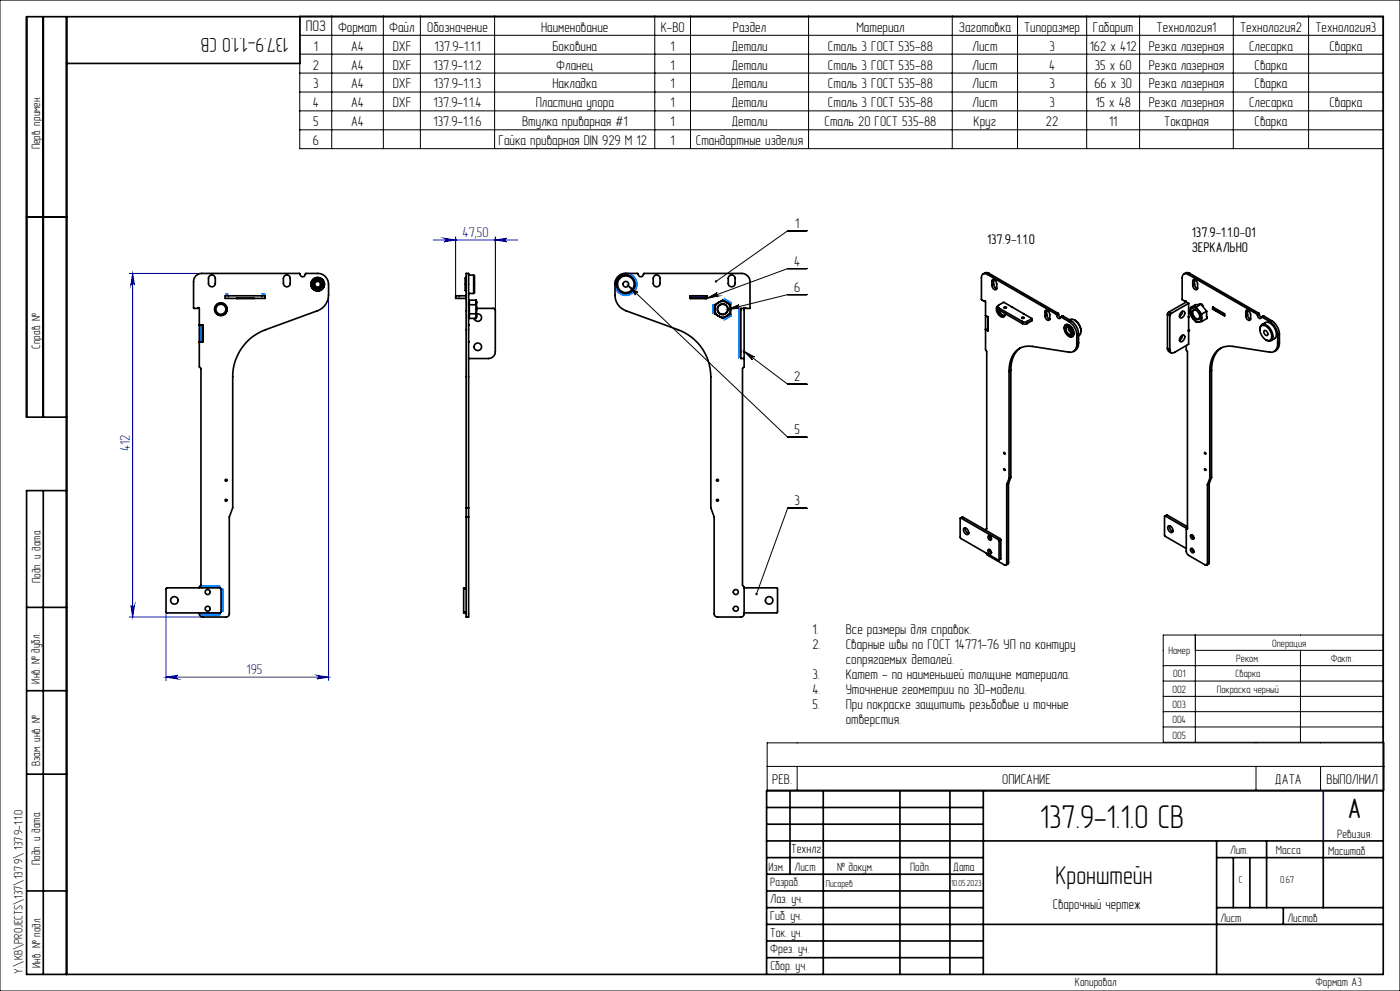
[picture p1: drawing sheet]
<svg xmlns="http://www.w3.org/2000/svg" width="420mm" height="297mm" viewBox="0 0 420 297" stroke-linecap="round" stroke-linejoin="round" font-family="sans-serif">
<g fill="none" stroke="#000" stroke-width=".3">
<path d="M0 0h420v297h-420zM89.9 4.8h325v39.8h-325zM89.9 10.6h325M89.9 16.2h325M99.5 4.8v39.8M115 4.8v39.8M126.1 4.8v39.8M148.4 4.8v39.8M196.4 4.8v39.8M207.2 4.8v39.8M242.6 4.8v39.8M285.7 4.8v39.8"/>
<path d="M305.3 4.8v39.8M326 4.8v39.8M341.9 4.8v39.8M370 4.8v39.8M392.6 4.8v39.8M89.9 21.9h325M89.9 27.6h325M89.9 33.2h325M89.9 38.9h325M242.1 69.2h-5.8l-21.5 15.1M188.5 85.6l47.8 45.4h5.8M188.5 85.6l2.9 2a.54 .54 0 0 0-.7 .1 .54 .54 0 0 0-.1 .7z"/>
<path d="M212.1 89.4l3.1-1.7a.54 .54 0 0 0-.3 .7 .54 .54 0 0 0 .6 .3zM218.4 92.7l3.3-1.4a.54 .54 0 0 0-.4 .7 .54 .54 0 0 0 .6 .4zM242.1 80.5h-5.8l-24.2 8.9M242.1 88.3h-5.8l-17.9 4.4M223.2 105.3l13.1 9.8h5.8M223.2 105.3l3.2 1.7a.54 .54 0 0 0-.8 .1 .54 .54 0 0 0 .1 .7zM242.1 152.3h-5.8l-9.4 25.7M349 190.3h65.9v32.2h-65.9zM349 199.5h65.9M358.6 190.3v32.2M358.6 194.9h56.3M390.1 194.9v27.6"/>
<path d="M349 204.1h65.9M349 208.7h65.9M349 213.3h65.9M349 217.9h65.9M230.2 222.6h185v14.2h-185zM230.2 229.7h185M239.1 229.7v7.1M376.8 229.7v7.1M396.2 229.7v7.1"/>
</g>
<g fill="none" stroke="#0080ff" stroke-width=".3">
<path d="M60 99.8l.4-.3 .4 .3M60 99.5l.3-.3 .5 .3M60 99.2l.4-.3 .4 .3M60 98.9l.3-.3 .5 .3M60 98.6l.4-.3 .4 .3M60 98.3l.3-.3 .5 .3M60 98l.4-.3 .4 .3M60 97.8l.4-.4 .4 .4M67.6 87.9l.2 .3-.2 .4M67.9 87.9l.3 .3-.3 .4M68.2 87.9l.2 .3-.2 .4M78.4 87.9l.3 .3-.3 .4"/>
<path d="M78.7 87.9l.3 .3-.3 .4M79 87.9l.3 .3-.3 .4M79.3 87.9l.3 .3-.3 .4M184.3 84.6l.3 .3 .4-.2M184.4 84.2l.3 .4 .4-.3M184.5 83.9l.3 .4 .4-.2M184.7 83.5l.2 .5 .4-.2M184.9 83.2l.1 .4h.5M185 84.9l-.3 .4-.4-.3M185 85.3l-.4 .3-.3-.2M185 85.5l-.3 .4-.4-.2M185.1 85.9l-.3 .4-.4-.2"/>
<path d="M185.1 82.9l.1 .4h.5M185.1 86.1l-.2 .5-.4-.1M185.3 86.4l-.2 .5-.5-.1M185.3 82.6l.2 .5h.4M185.4 86.7l-.1 .5-.5-.1M185.6 86.9v.5l-.5 .1M185.7 82.4v.5h.5M185.8 87.1v.6h-.5M186 82.2l-.1 .4 .5 .2M186 87.3l.1 .6-.5 .1M186.3 87.5l.1 .4-.5 .3M186.3 82v.5l.4 .1"/>
<path d="M186.5 87.7l.1 .6-.3 .1M186.7 81.8l-.2 .5 .5 .2M186.8 87.8l.2 .5-.4 .2M187 81.7l-.1 .4 .4 .4M187.1 87.9l.3 .3-.4 .4M187.4 87.9l.3 .3-.3 .5M187.4 81.7l-.2 .4 .4 .3M187.7 87.9l.3 .4-.3 .4M187.8 81.7l-.3 .4 .4 .3M188 87.9l.4 .4-.3 .4M188.2 81.7l-.3 .3 .3 .4M188.3 87.9l.4 .3-.2 .4"/>
<path d="M188.6 81.8l-.4 .4 .3 .3M188.6 87.8l.3 .1v.6M188.9 87.7l.4 .1v.6M188.9 81.9l-.3 .2 .1 .5M189.1 87.6l.5 .1v.5M189.3 82l-.4 .3 .1 .4M189.4 87.4l.5 .1v.5M189.6 82.2l-.4 .2 .1 .5M189.6 87.2h.5l.1 .5M189.8 87h.6l.1 .4M189.9 82.4l-.5 .2 .1 .5M190 86.8l.5-.1 .2 .4"/>
<path d="M190.2 86.5l.4-.1 .3 .4M190.2 82.7l-.5 .1 .1 .5M190.3 86.3l.4-.3 .3 .4M190.4 85.9l.5-.2 .2 .4M190.5 85.7l.4-.3 .3 .3M190.5 85.5l.3-.3 .4 .3M190.5 83h-.5l-.1 .5M190.7 83.3h-.4l-.2 .4M190.9 83.6l-.4-.1-.2 .5M191 84l-.5-.1-.1 .4M191.2 84.3l-.5-.1-.2 .4M191.2 84.7l-.3-.2-.4 .4"/>
<path d="M191.3 85.1l-.5-.3-.3 .4M207 88.6l.3 .4-.3 .4M207.3 88.6l.3 .4-.3 .4M207.6 88.6l.3 .4-.3 .4M207.9 88.6l.3 .4-.3 .4M208.2 88.6l.3 .4-.3 .4M208.5 88.6l.3 .4-.3 .4M208.8 88.6l.3 .4-.3 .4M209.1 88.6l.3 .4-.3 .4M209.4 88.6l.3 .4-.3 .4M209.7 88.6l.3 .4-.3 .4M210 88.6l.3 .4-.3 .4"/>
<path d="M210.3 88.6l.3 .4-.3 .4M210.6 88.6l.3 .4-.3 .4M210.9 88.6l.3 .4-.3 .4M211.2 88.6l.3 .4-.3 .4M211.5 88.6l.3 .4-.3 .4M211.7 88.6l.4 .4-.4 .4M213.7 94l.2-.2 .5 .2M213.7 93.8l.3-.4 .4 .4M213.7 93.4l.2-.2 .5 .2M213.7 93.2l.3-.4 .4 .4M213.7 92.8l.2-.2 .5 .2M213.7 92.6l.3-.4 .4 .4"/>
<path d="M213.7 92.2l.2-.2 .5 .2M213.7 92l.3-.4 .4 .4M213.7 91.6l.2-.2 .5 .2M216.8 95.4l.5 .2-.1 .5M217.1 95.3l.4 .1-.1 .5M217.2 89.3l.1 .4-.5 .3M217.3 95.1l.4 .1v.6M217.4 89.4l.1 .6-.4 .1M217.6 95l.5 .2-.2 .4M217.7 89.6v.5l-.4 .1M217.8 94.8l.5 .2-.1 .5M217.9 89.7l.2 .5-.5 .2"/>
<path d="M218.1 94.7l.4 .1v.5M218.2 89.9l.1 .5-.5 .2M218.4 94.5l.4 .1-.1 .6M218.5 90.1v.5l-.4 .1M218.6 94.4l.4 .1v.5M218.7 90.2l.1 .5-.4 .1M218.9 94.2l.5 .2-.1 .5M219 90.3v.6l-.4 .1M219.3 90.5l.1 .4-.5 .3M221.5 99.9l.3-.3 .4 .3M221.5 99.6l.3-.3 .4 .3M221.5 99.3l.3-.3 .4 .3"/>
<path d="M221.5 99l.3-.3 .4 .3M221.5 98.7l.3-.3 .4 .3M221.5 98.4l.3-.3 .4 .3M221.5 98.1l.3-.3 .4 .3M221.5 97.8l.3-.3 .4 .3M221.5 97.5l.3-.3 .4 .3M221.5 97.2l.3-.3 .4 .3M221.5 96.9l.3-.3 .4 .3M221.5 96.6l.3-.3 .4 .3M221.5 96.3l.3-.3 .4 .3M221.5 96l.3-.3 .4 .3M221.5 95.7l.3-.3 .4 .3"/>
<path d="M221.5 95.4l.3-.3 .4 .3M221.5 95.1l.3-.3 .4 .3M221.5 94.8l.3-.3 .4 .3M221.5 94.5l.3-.3 .4 .3M221.5 94.2l.3-.3 .4 .3M221.5 93.9l.3-.3 .4 .3M221.5 93.6l.3-.3 .4 .3M221.5 93.3l.3-.3 .4 .3M221.5 93l.3-.3 .4 .3M221.5 92.7l.3-.3 .4 .3M60 102.5l.3-.3 .5 .3M60 102.2l.4-.3 .4 .3"/>
<path d="M60 101.9l.3-.3 .5 .3M60 101.6l.4-.3 .4 .3M60 101.3l.3-.3 .5 .3M60 101l.4-.3 .4 .3M60 100.7l.3-.3 .5 .3M60 100.4l.4-.3 .4 .3M60 100.1l.3-.3 .5 .3M221.5 107.5l.3-.4 .4 .4M221.5 107.1l.2-.2h.4l.1 .2M221.5 106.8l.3-.3 .4 .3M221.5 106.5l.2-.2h.4l.1 .2M221.5 106.2l.3-.3 .4 .3"/>
<path d="M221.5 105.9l.2-.2h.4l.1 .2M221.5 105.6l.3-.3 .4 .3M221.5 105.3l.2-.2h.4l.1 .2M221.5 105l.3-.3 .4 .3M221.5 104.7l.2-.2h.4l.1 .2M221.5 104.4l.3-.3 .4 .3M221.5 104.1l.2-.2h.4l.1 .2M221.5 103.8l.3-.3 .4 .3M221.5 103.5l.2-.2h.4l.1 .2M221.5 103.2l.3-.3 .4 .3M221.5 102.9l.2-.2h.4l.1 .2M221.5 102.6l.3-.3 .4 .3"/>
<path d="M221.5 102.3l.2-.2h.4l.1 .2M221.5 102l.3-.3 .4 .3M221.5 101.7l.2-.2h.4l.1 .2M221.5 101.4l.3-.3 .4 .3M221.5 101.1l.2-.2h.4l.1 .2M221.5 100.8l.3-.3 .4 .3M221.5 100.5l.3-.3 .4 .3M221.5 100.2l.3-.3 .4 .3M59.8 175.4l.3 .3-.3 .5M60.1 175.4l.3 .4-.3 .4M60.4 175.4l.3 .3-.3 .5M60.7 175.4l.3 .4-.3 .4"/>
<path d="M61 175.4l.3 .3-.3 .5M61.3 175.4l.3 .4-.3 .4M61.6 175.4l.3 .3-.3 .5M61.9 175.4l.3 .4-.3 .4M62.2 175.4l.3 .3-.3 .5M62.5 175.4l.3 .4-.3 .4M62.8 175.4l.3 .3-.3 .5M63.1 175.4l.3 .4-.3 .4M63.4 175.4l.3 .3-.3 .5M63.7 175.4l.3 .4-.3 .4M64 175.4l.3 .4-.3 .4M64.3 175.4l.3 .4-.3 .4"/>
<path d="M64.6 175.4l.3 .4-.3 .4M64.9 175.4l.3 .4-.3 .4M65.2 175.4l.3 .4-.3 .4M65.5 175.4l.3 .4-.3 .4M65.8 175.4l.2 .3-.2 .5M66.3 179.8l.3-.3 .5 .3M66.3 179.5l.3-.3 .5 .3M66.3 179.2l.3-.3 .5 .3M66.3 178.9l.3-.3 .5 .3M66.3 178.6l.3-.3 .5 .3M66.3 178.3l.2-.3 .6 .3M66.3 178l.3-.3 .5 .3"/>
<path d="M66.3 177.7l.2-.3 .6 .3M66.3 177.4l.3-.3 .5 .3M66.3 177.1l.2-.3 .6 .3M66.3 176.8l.3-.3 .5 .3M66.3 176.7l.3-.3 .5 .3M59.9 183.7l.4 .3-.4 .4M60.3 183.7l.2 .2-.2 .5M60.5 183.7l.4 .3-.4 .4M60.9 183.7l.2 .2-.2 .5M61.1 183.7l.4 .3-.4 .4M61.5 183.7l.2 .2-.2 .5M61.7 183.7l.4 .3-.4 .4"/>
<path d="M62.1 183.7l.2 .2-.2 .5M62.3 183.7l.4 .3-.4 .4M62.7 183.7l.2 .2-.2 .5M62.9 183.7l.4 .3-.4 .4M63.3 183.7l.2 .2-.2 .5M63.5 183.7l.4 .3-.4 .4M63.9 183.7l.2 .2-.2 .5M64.1 183.7l.4 .3-.4 .4M64.5 183.7l.2 .2-.2 .5M64.7 183.7l.4 .3-.4 .4M65.1 183.7l.2 .2-.2 .5M65.3 183.7l.4 .3-.4 .4"/>
<path d="M65.7 183.7l.2 .2-.2 .5M65.8 183.7l.2 .2-.2 .5M66.3 183.4l.3-.3 .5 .3M66.3 183.1l.3-.3 .5 .3M66.3 182.8l.3-.3 .5 .3M66.3 182.5l.3-.3 .5 .3M66.3 182.2l.3-.3 .5 .3M66.3 181.9l.3-.3 .5 .3M66.3 181.6l.3-.3 .5 .3M66.3 181.3l.3-.3 .5 .3M66.3 181l.3-.3 .5 .3M66.3 180.7l.3-.3 .5 .3"/>
<path d="M66.3 180.4l.3-.3 .5 .3M66.3 180.1l.3-.3 .5 .3"/>
</g>
<g fill="none" stroke="#0000a0" stroke-width=".3">
<path d="M130 71.9h25.3M133.2 71.4l3.5 .5-3.5 .6a.53 .53 0 0 0 .5-.6 .53 .53 0 0 0-.5-.5zM136.7 70.9v18.5M148.6 70.9v22M148.6 71.9l3.5-.5a.53 .53 0 0 0-.5 .5 .53 .53 0 0 0 .5 .6zM38.8 81.9h21.7M39.8 81.9l.6 3.5a.55 .55 0 0 0-.6-.5 .55 .55 0 0 0-.5 .5zM39.8 81.9v103M98.6 88.4v115.5M38.8 184.9h22M39.3 181.4a.55 .55 0 0 0 .5 .5 .55 .55 0 0 0 .6-.5l-.6 3.5zM49.8 183.4v20.5"/>
<path d="M49.8 202.9h48.8M49.8 202.9l3.5-.5a.55 .55 0 0 0-.5 .5 .55 .55 0 0 0 .5 .6zM95.1 202.4l3.5 .5-3.5 .6a.55 .55 0 0 0 .5-.6 .55 .55 0 0 0-.5-.5z"/>
</g>
<g fill="none" stroke="#000" stroke-width=".5">
<path d="M13 5v120M20 5v287M90 5v14h-70M8 65h12M20 125h-12v-120h407v287h-407v-145h12M13 147v145M8 182h12M8 207h12M8 232h12M237 237v25M247 237v55M270 237v55"/>
<path d="M285 237v55M295 237v55M415 237h-185v55M230 252h185M230 257h65M230 242h65M230 247h65M365 252v40M365 257h50M370 257v15M375 257v15M380 252v20"/>
<path d="M397 252v20M8 267h12M230 277h185M230 272h65M230 262h65M230 267h65M365 272h50M385 272v5M230 282h65M230 287h65"/>
</g>
<path d="M397 237v15" fill="none" stroke="#0000a0" stroke-width=".5"/>
<path d="M212.1 89.4l3.1-1.7a.54 .54 0 0 0-.3 .7 .54 .54 0 0 0 .6 .3zM214.6 84.1l-.1 .5 .3-.3-.3 .3a.36 .36 0 0 0 .5 0 .36 .36 0 0 0 .1-.5 .36 .36 0 0 0-.5 0zM218.4 92.7l3.3-1.4a.54 .54 0 0 0-.4 .7 .54 .54 0 0 0 .6 .4zM223.2 105.3l3.2 1.7a.54 .54 0 0 0-.8 .1 .54 .54 0 0 0 .1 .7zM188.5 85.6l2.9 2a.54 .54 0 0 0-.7 .1 .54 .54 0 0 0-.1 .7zM226.7 177.8l-.1 .3 .2 .3 .1-.4-.1 .4a.36 .36 0 0 0 .5-.4 .36 .36 0 0 0-.6-.2z" fill="#000"/>
<g fill="#0000a0">
<path d="M133.2 71.4l3.5 .5-3.5 .6a.53 .53 0 0 0 .5-.6 .53 .53 0 0 0-.5-.5zM148.6 71.9l3.5-.5a.53 .53 0 0 0-.5 .5 .53 .53 0 0 0 .5 .6z"/>
<path d="M49.8 202.9l3.5-.5a.55 .55 0 0 0-.5 .5 .55 .55 0 0 0 .5 .6zM95.1 202.4l3.5 .5-3.5 .6a.55 .55 0 0 0 .5-.6 .55 .55 0 0 0-.5-.5z"/>
<path d="M39.3 181.4a.55 .55 0 0 0 .5 .5 .55 .55 0 0 0 .6-.5l-.6 3.5zM39.8 81.9l.6 3.5a.55 .55 0 0 0-.6-.5 .55 .55 0 0 0-.5 .5z"/>
</g>
<g fill="none" stroke="#000" stroke-width=".5">
<path d="M59.8 97.4h1v5h-1M62.7 82.8a1.04 1.04 0 0 1 1.2-.3 1.04 1.04 0 0 1 .7 .9v1.5a1.02 1.02 0 0 1-1 1.1 1.02 1.02 0 0 1-1.1-1.1zM67.6 88.6h12v.8h-12zM71 89.4h.1M76.1 89.4h.1M85.2 82.8a1.02 1.02 0 0 1 1.2-.3 1.02 1.02 0 0 1 .7 .9v1.5a1.02 1.02 0 0 1-1.1 1.1 1.02 1.02 0 0 1-1-1.1v-1.5zM139.7 83.2v4M139.7 87.2h.1M139.7 83.2h.1M139.8 88.6h-3.1v.8h3.1M139.8 81.9h.8v103h-.8zM140.6 97.3v.3"/>
<path d="M140.6 94.5h.2M140.6 90.8h.2M140.6 87.9h1.5M140.6 82.4h1.5M140.6 91.9h.2v3.2h-.2M140.6 95.4h2.2M140.6 91.3h2.2M140.8 94h2M142.1 82.4l.2 .3v5l-.2 .2M142.1 82.4v5.5M142.8 91.3l.1 1.4M142.8 90l.1 .6"/>
<path d="M142.8 94l.1 .8M142.8 90h-2v1h-.2M142.9 92.7v2.1M142.9 90.6v2.1M142.9 94.8l-.1 .6M142.9 94.1a1.13 1.13 0 0 1 1.5 .7 1.13 1.13 0 0 1-.8 1.5 1.13 1.13 0 0 1-1.4-.9M142.9 92.4h5.2l.5 .3v12.7a2.05 2.05 0 0 1-2 2.1h-6M142.9 92.7l-.1 1.3M142.9 90.6l-.1 .7M196.2 82.8a1.02 1.02 0 0 1 1.1-.3 1.02 1.02 0 0 1 .7 .9v1.5a1.02 1.02 0 0 1-1 1.1 1.02 1.02 0 0 1-1-1.1v-1.5zM207 88.6h5.1v.8h-5.1zM207.1 88.6v.8"/>
<path d="M211.9 88.6v.8M212 88.6v.8M214.4 92.7a2.39 2.39 0 0 0 1.2 2.1M214.4 92.7v1.3l1.2 .8M215.6 94.8a2.36 2.36 0 0 0 2.4 0M215.6 90.6a2.39 2.39 0 0 0-1.2 2.1M215.6 90.6a2.36 2.36 0 0 1 2.4 0M215.6 90.6l-1.2 .7v1.4M215.6 90.6l1.2-.6 1.2 .6M215.6 94.8l1.2 .6 1.2-.6M218 90.6a2.39 2.39 0 0 1 1.2 2.1M218 90.6l1.2 .7v1.4"/>
<path d="M218.7 82.8a1.04 1.04 0 0 1 1.1-.3 1.04 1.04 0 0 1 .7 .9v1.5a1.02 1.02 0 0 1-1 1.1 1.02 1.02 0 0 1-1-1.1zM219.2 92.7a2.39 2.39 0 0 1-1.2 2.1M219.2 92.7v1.3l-1.2 .8M223.2 92.4h-1v15.1h1M223.2 92.4v15.1M223.2 92.4a.25 .25 0 0 1 .3-.2 .25 .25 0 0 1 .2 .2h1.3v-7.9a2.47 2.47 0 0 0-2.5-2.6h-29.3a.92 .92 0 0 1-.9 1 .92 .92 0 0 1-1-.9l-3.6-.1a3.2 3.2 0 0 0-3.2 3.3 10.4 10.4 0 0 0 .4 5.2l1.2 1.7 1.7 1 15.6 5.7a15 15 0 0 1 9.9 14.1v39.3l.9 2.7v29a.97 .97 0 0 0 1.1 1h6.9a.96 .96 0 0 0 1-1v-8l-.5-.5v-64.9l.5-.6v-2.4M295.3 90.3l.3-.1 .1 .3v14.3l.3 .6v53.1l-.3 .4M295.5 90.2l-.2 .1M295.7 94.6l.7 .4v4.1l-.7-.4M296.2 82.2a1.08 1.08 0 0 0-1.3-.1 1.08 1.08 0 0 0-.5 1.2v6.5l.9 .5M296.2 82.2l20.6 12M296.7 81.9l-.3-.1a1.33 1.33 0 0 0-1.5 .3"/>
<path d="M296.7 81.9l-.5 .3M296.7 81.9l20.7 12M297.6 84.3v-.3a.85 .85 0 0 1 1 0 .85 .85 0 0 1 .4 .8v1.8a.85 .85 0 0 1-1 0 .85 .85 0 0 1-.4-.8v-.3M297.6 84.3v1.2M298.1 85.2l.3 .8 .6 .5M298.1 84l-.5 .3M298.1 85.2l-.5 .3M298.1 84v1.2M298.1 83.8v.2M299.3 91.9l.1 .7 .2 .3M299.3 92.2a2.56 2.56 0 0 0 2 2.6M299.4 91.7a1.91 1.91 0 0 0 .6 3 .86 .86 0 0 0 1.1 .3 .86 .86 0 0 0 .4-1"/>
<path d="M299.6 92.3a.46 .46 0 0 1-.3-.4 .46 .46 0 0 1 .3-.5l1.5-.8 6 3.5M299.6 92.9a1.44 1.44 0 0 0 1.9 1.4M299.6 92.3l7.1 4M299.6 92.3v.6M299.6 92.9l7.1 4.1M301.2 92.1a.42 .42 0 0 1 .4-.2 .42 .42 0 0 1 .3 .3 .4 .4 0 0 1-.4 .2 .4 .4 0 0 1-.3-.3zM303.5 92.1h.2M303.6 92v.1M306.5 95.1a.35 .35 0 0 1 .5-.1 .35 .35 0 0 1 .2 .4h-.6zM306.7 96.3l.5 .2 .9-.2M306.7 97l.7 .2 .7-.2M306.7 96.3v.7"/>
<path d="M307.1 94l2.5 1.5M308.1 96.3v.7M309.6 95.5l-1.5 .8M309.6 95.5v.6l-1.5 .9M313.5 93.4v-.2a.85 .85 0 0 1 1-.1 .85 .85 0 0 1 .4 .9v1.7a.85 .85 0 0 1-1 .1 .85 .85 0 0 1-.4-.8v-.3M313.5 93.4v1.3M314 94.4l.3 .8 .6 .5M314 93.1l-.5 .3M314 94.4l-.5 .3M314 93.1v1.3M314 93v.1M316.8 94.2l.2 .3"/>
<path d="M317 94.5a.76 .76 0 0 0 .3 .7 .76 .76 0 0 0 .8 .1l.2-.3M317.4 93.9l.2 .3M317.4 93.9l-.6 .3M317.6 94.2l.1 .4 .4 .5M317.6 94.2l-.6 .3M318.3 95l2.4 1.4M318.8 94.7l-.6 .3M318.8 94.7l-.5 .3M318.8 94.7l2.5 1.4M319.3 98.4a.94 .94 0 0 1 .6-1.1 .94 .94 0 0 1 1.1 .5 2.09 2.09 0 0 1 .6 3.1l-1-.2M319.4 97.8a1.32 1.32 0 0 1 2.1 .7 1.49 1.49 0 0 1-.3 2.4 2.43 2.43 0 0 1-1.8-3.1zM319.6 97.5a1.4 1.4 0 0 1 2.1 .9 1.62 1.62 0 0 1-.1 2.5"/>
<path d="M319.7 98.1a1.28 1.28 0 0 1 1.8 1.3 .69 .69 0 0 1-.2 1 .69 .69 0 0 1-1-.3l-.6-.8zM319.9 97.3l-.2 .1M320.5 98a1.96 1.96 0 0 0 1 1.8M320.6 98.1a.73 .73 0 0 0-.9 .3 .73 .73 0 0 0 .3 1 .88 .88 0 0 0 .6 .8 .88 .88 0 0 0 .9-.3l.1-.2M320.7 96.4a5.1 5.1 0 0 1 2.3 4M320.8 98.2l.2 .8 .5 .5M320.8 95.8a1.82 1.82 0 0 1 2.5 .9l.7 1.3 .3 1.3M321.3 96.1a4.9 4.9 0 0 1 2.3 4M321.3 96.1l-.6 .3M322.3 95.9a3.8 3.8 0 0 1 2 3.4M324.3 99.3l-.3 1-.4 .3M350.2 94.2l.7 .4"/>
<path d="M350.2 94.2v10.2M350.6 93.6l-.4 .6M350.6 93.6l.7 .4M350.9 94.6v10.2M351.3 94l-.4 .6M354.3 93.6a.6 .6 0 0 1 .8-.4 .6 .6 0 0 1 .3 .9 1.11 1.11 0 0 1-1.4 1.1l-.1-.7zM354.7 93.3l-.2 1-.7 .5M355.5 90.3l.3-.1 .1 .3M355.7 90.2l-.2 .1M355.9 90.5l.7 .4M355.9 90.5l-5.3 3.1M356.4 82.2a1.09 1.09 0 0 0-1.2-.1 1.09 1.09 0 0 0-.6 1.2v6.4l.9 .6"/>
<path d="M356.4 82.2l20.7 12M356.5 95l.1 8.1-4.2 2.5a.85 .85 0 0 1-1.1 .1 .85 .85 0 0 1-.4-.9M356.5 99.1h.1M356.6 99l-.1 .1M356.6 90.9v4.2M356.6 99h.1M356.6 90.9l-5.3 3.1M356.9 81.9l-.3-.1a1.27 1.27 0 0 0-1.4 .3M356.9 81.9l-.5 .3M356.9 81.9l20.7 12M357.1 93.3l.3 1.4 .5 .8M357.1 93.3a2.28 2.28 0 0 0 .8 2.2"/>
<path d="M357.2 92.2l-.1 1.1M357.8 93.1a1.34 1.34 0 0 1 2 1.1 .91 .91 0 0 1-.2 1.5 .91 .91 0 0 1-1.3-.5l-.6-1zM357.8 84.3l.1-.3a.85 .85 0 0 1 .9 0 .85 .85 0 0 1 .4 .8v1.8a.85 .85 0 0 1-.9 0 .85 .85 0 0 1-.4-.8l-.1-.3M357.8 84.3v1.2M357.9 92.1a1.02 1.02 0 0 0-.8 1.2M357.9 92.1a2.13 2.13 0 0 1 1.7 1M357.9 95.5l.9 .7 .8 .3M357.9 92.1l-.7 .1M357.9 95.5l.9 1h.8M358.4 85.2l.2 .8 .6 .5M358.4 84l-.6 .3M358.4 83.8v1.4"/>
<path d="M358.4 85.2l-.6 .3M358.8 93a.73 .73 0 0 0-.9 .1 .73 .73 0 0 0 0 .9 1.68 1.68 0 0 0 1.7 1.6l.3-.7M358.8 92l.8 1.1M358.8 92l-.9 .1M359.6 93.1l.9 1M359.6 93.1l.5 .8 .4 1.4M360.4 91.1l1.6 2.2M360.4 91.1l-1.6 .9M360.4 91.1l-1.8 .2-1.4 .9M360.5 95.3a1.07 1.07 0 0 1-.9 1.2M360.5 95.3v1M360.5 94.1v1.2"/>
<path d="M360.5 96.3l-.9 .2M362 93.3l-1.5 .8M362 93.3l.1 2.1-1.6 .9M363.8 92l3.6 2v.7l-3.6-2.1zM364 92.1v.5l3.4 2M364 92.5l-.2 .1M373.7 93.4l.2-.4a1.17 1.17 0 0 1 1.3 1.3l-.1 1.4a.85 .85 0 0 1-.9 .1 .85 .85 0 0 1-.4-.8l-.1-.3M373.7 93.4v1.3M374.3 94.4l.2 .8 .6 .5M374.3 93.1l-.6 .3M374.3 93v1.4M374.3 94.4l-.6 .3"/>
<path d="M377.1 94.2l.2 .3M377.3 94.5a.74 .74 0 0 0 .2 .7 .74 .74 0 0 0 .8 .1l.2-.3M377.6 93.9l.2 .3M377.6 93.9l-.5 .3M377.8 94.2l.1 .4 .5 .5M377.8 94.2l-.5 .3M378 98.8a1.28 1.28 0 0 1 .6-1.5 1.28 1.28 0 0 1 1.6 .3 3.3 3.3 0 0 1 1.2 4.4l-.5 .2-1.2-.4M378.4 97.7a2.28 2.28 0 0 1 2.8 1.9 1.55 1.55 0 0 1-.7 2.5 3.2 3.2 0 0 1-2.1-4.4zM378.5 97.3l1.1-.6a2.56 2.56 0 0 1 3 2 2.26 2.26 0 0 1-.2 2.8l-1.1 .6M378.5 95l2.5 1.4M379.1 94.7l-.7 .3M379.1 94.7l-.6 .3"/>
<path d="M379.1 94.7l2.4 1.4M379.2 99.2a.86 .86 0 0 1 1 .3 .86 .86 0 0 1-.1 1.1 1.13 1.13 0 0 1-.9-1.4zM381 96.4a5.3 5.3 0 0 1 2.3 4M381.5 96.1a5.1 5.1 0 0 1 2.3 4M381.5 96.1l-.5 .3M59.8 102.4v.1M140.6 102.3v.2M302.7 111.3v32.1M303.2 111l-.5 .3M303.2 111v32.1M306.1 104.3a7.7 7.7 0 0 0-2.9 6.7M321.9 100.7l-.2 .2"/>
<path d="M323 103a2.09 2.09 0 0 1-2.3 2.5l-11-1.7a5.6 5.6 0 0 0-6.7 4.7l-.3 2.8M323 100.4v2.6M323.6 102.8l-.1 1-.4 .8-1.1 .7M323.6 100.1l-.6 .3M323.6 102.8l-.6 .2M323.6 100.1v2.7M350.2 104.4l.2 .8 .9 .5M350.2 104.4l.7 .4M354.5 100.6a.61 .61 0 0 1 .9 0 .61 .61 0 0 1-.1 .9l-.1 .3a.67 .67 0 0 1-.8 .7 .67 .67 0 0 1-.5-.9zM354.7 100.5l-.2 .9-.7 .6M355.9 103.6v1.2l.3 .6v53.1M362.9 111.3v32.1"/>
<path d="M363.5 111l-.6 .3M363.5 111v32.1M366.3 104.3a7.7 7.7 0 0 0-2.8 6.7M383.3 103a2.13 2.13 0 0 1-2.3 2.5l-11.1-1.7a5.8 5.8 0 0 0-6.8 5.6l-.2 1.9M383.3 100.4v2.6M383.8 102.8l-.3 1.4-.5 .7-.8 .4M383.8 100.1l-.5 .3M383.8 102.8l-.5 .2M383.8 100.1v2.7M301.2 135.6l.2 .1v.4zM139.8 152.2h.8M139.8 154.9h.8"/>
<path d="M288.2 155.2l11.3 6.5M289.1 158.3a1.2 1.2 0 0 1 1.3 .6 1.2 1.2 0 0 1-.1 1.3 1.42 1.42 0 0 1-1.2-1.9zM289.6 158.2a1.67 1.67 0 0 0 1 1.7M301.1 140.5h.3v.5zM302 145.2v23.7M302.5 144.9l-.5 .3M302.5 144.9v23.7M302.7 143.4l-.7 1.8M303.2 143.1l-.5 .3M303.2 143.1l-.7 1.8M349.5 154.6l-.1 .1v5.7l.1 .3 6.4 3.7M349.5 154.6l6.7 3.9"/>
<path d="M349.5 154.6l.6-.3 6.1 3.6M350.4 157.7a1.21 1.21 0 0 1 1.3 .6 1.21 1.21 0 0 1-.1 1.3 1.39 1.39 0 0 1-1.2-1.9zM350.9 157.6a1.58 1.58 0 0 0 1 1.7M356.2 158.5l-.3 .2 .1 7 .6 .7 4.9 2.9a.42 .42 0 0 0 .5 .1 .42 .42 0 0 0 .2-.5M362.2 145.2v23.7M362.8 144.9l-.6 .3M362.8 144.9v23.7M362.9 143.4l-.7 1.8M363.5 143.1l-.6 .3M363.5 143.1l-.7 1.8M50.1 176.2h15.9l.3 .2v7l-.3 .3h-15.9l-.3-.3v-7zM59.8 176.2l.5-.8v-64.9l-.5-.6v-17.5a.25 .25 0 0 0-.3-.2 .25 .25 0 0 0-.2 .2h-1.2v-7.9a2.41 2.41 0 0 1 2.5-2.6h29.3a.92 .92 0 0 0 .9 1 .92 .92 0 0 0 .9-1h3.6a3.2 3.2 0 0 1 3.3 3.3 10.8 10.8 0 0 1-.5 5.2l-.7 1.2-1.5 1.2-16.2 6a15 15 0 0 0-9.9 14.1v39.3l-1 2.7v29a.96 .96 0 0 1-1 1h-7a1.05 1.05 0 0 1-1-1.2"/>
<path d="M139.1 176.4h.7M139.8 176.2h-.7v7.5h.7M223.2 176.2h9.8l.3 .2v7l-.3 .3h-9.8M295.7 165.7l.7 .7 4.9 2.9a.42 .42 0 0 0 .5 .1 .42 .42 0 0 0 .2-.5M296.5 164.7a.78 .78 0 0 1 .8 .4 .78 .78 0 0 1-.2 .9 .93 .93 0 0 1-.6-1.3zM296.5 160.6a.78 .78 0 0 1 .8 .4 .78 .78 0 0 1-.2 .9 .93 .93 0 0 1-.6-1.3zM296.9 160.6l.5 .9zM296.9 164.7l.5 .9zM299.5 161.7l.2 .4M299.7 162.1v5.7M300.1 161.4l-.6 .3M300.1 161.4l.1 .3"/>
<path d="M300.1 161.4l-11.4-6.5-.7 .4v5.7l.2 .4 11.3 6.5 .7-.4v-5.8M300.2 161.7l-.5 .4M302.5 168.6l-.1 .4-.6 .4M302.5 168.6l-.5 .3M357.3 164.4a.78 .78 0 0 1 .8 .4 .78 .78 0 0 1-.2 .9 .93 .93 0 0 1-.6-1.3zM357.3 160.3a.78 .78 0 0 1 .8 .4 .78 .78 0 0 1-.2 .9 .93 .93 0 0 1-.6-1.3zM357.6 164.4l.6 .9zM357.6 160.3l.6 1zM362.8 168.6l-.1 .4-.7 .4M362.8 168.6l-.6 .3M139.1 183.4h.7"/>
<circle cx="66.3" cy="92.7" r="1.87"/>
<circle cx="66.3" cy="92.7" r="1.85"/>
<circle cx="66.3" cy="92.7" r="1.49"/>
<circle cx="95.3" cy="85.2" r="1.26"/>
<circle cx="95.3" cy="85.2" r="2.03"/>
<circle cx="95.3" cy="85.2" r="1.88"/>
<circle cx="95.3" cy="85.2" r="1.99"/>
<circle cx="95.3" cy="85.2" r=".86"/>
<circle cx="95.3" cy="85.2" r="1.39"/>
<circle cx="187.7" cy="85.2" r="2.5"/>
<circle cx="187.8" cy="85.2" r=".85"/>
<circle cx="187.8" cy="85.2" r="2.76"/>
<circle cx="216.8" cy="92.7" r="1.63"/>
<circle cx="216.8" cy="92.7" r="1.49"/>
<circle cx="143.3" cy="103.9" r="1.13"/>
<circle cx="361.6" cy="135.8" r=".24"/>
<circle cx="67.8" cy="149.9" r=".28"/>
<circle cx="67.8" cy="143.9" r=".28"/>
<circle cx="215.2" cy="143.9" r=".29"/>
<circle cx="215.2" cy="149.9" r=".29"/>
<circle cx="361.6" cy="140.7" r=".23"/>
<circle cx="52.3" cy="180" r="1.13"/>
<circle cx="62.3" cy="177.4" r=".74"/>
<circle cx="220.7" cy="177.4" r=".75"/>
<circle cx="230.7" cy="179.9" r="1.13"/>
<circle cx="62.3" cy="182.4" r=".74"/>
<circle cx="220.7" cy="182.4" r=".75"/>
</g>
<text font-size="9.9" x="311.9" y="248.3">137.9-1.1.0 СВ</text>
<text font-size="8.4" x="404.3" y="245.2">A</text>
<text font-size="7.8" x="316.7" y="264.8">Кронштейн</text>
<text font-size="6" x="86.6" y="11.3" transform="rotate(-180 86.6 11.3)">137.9-1.1.0 СВ</text>
<text font-size="4.6" x="91.7" y="9.4">ПОЗ</text>
<g font-size="4.2">
<text x="101.4" y="9.5">Формат</text>
<text x="116.8" y="9.5">Файл</text>
<text x="128.2" y="9.5">Обозначение</text>
<text x="162.3" y="9.5">Наименование</text>
<text x="198.2" y="9.5">К-ВО</text>
<text x="219.9" y="9.5">Раздел</text>
<text x="256.9" y="9.5">Материал</text>
<text x="287.7" y="9.5">Заготовка</text>
<text x="307.2" y="9.5">Типоразмер</text>
<text x="327.9" y="9.5">Габарит</text>
<text x="347" y="9.5">Технология1</text>
<text x="372" y="9.5">Технология2</text>
<text x="394.6" y="9.5">Технология3</text>
<text x="94.1" y="15.2">1</text>
<text x="105.3" y="15.2">А4</text>
<text x="117.8" y="15.2">DXF</text>
<text x="130.4" y="15.2">137.9-1.1.1</text>
<text x="165.7" y="15.2">Боковина</text>
<text x="201.2" y="15.2">1</text>
<text x="219.4" y="15.2">Детали</text>
<text x="248.4" y="15.2">Сталь 3 ГОСТ 535-88</text>
<text x="291.7" y="15.2">Лист</text>
<text x="314.8" y="15.2">3</text>
<text x="327" y="15.2">162 х 412</text>
<text x="344.6" y="15.2">Резка лазерная</text>
<text x="374.7" y="15.2">Слесарка</text>
<text x="398.8" y="15.2">Сварка</text>
<text x="93.8" y="20.8">2</text>
<text x="105.3" y="20.8">А4</text>
<text x="117.8" y="20.8">DXF</text>
<text x="130.1" y="20.8">137.9-1.1.2</text>
<text x="166.9" y="20.8">Фланец</text>
<text x="201.2" y="20.8">1</text>
<text x="219.4" y="20.8">Детали</text>
<text x="248.4" y="20.8">Сталь 3 ГОСТ 535-88</text>
<text x="291.7" y="20.8">Лист</text>
<text x="314.7" y="20.8">4</text>
<text x="328.4" y="20.8">35 х 60</text>
<text x="344.6" y="20.8">Резка лазерная</text>
<text x="376.4" y="20.8">Сварка</text>
<text x="93.9" y="26.5">3</text>
<text x="105.3" y="26.5">А4</text>
<text x="117.8" y="26.5">DXF</text>
<text x="130.2" y="26.5">137.9-1.1.3</text>
<text x="165.7" y="26.5">Накладка</text>
<text x="201.2" y="26.5">1</text>
<text x="219.4" y="26.5">Детали</text>
<text x="248.4" y="26.5">Сталь 3 ГОСТ 535-88</text>
<text x="291.7" y="26.5">Лист</text>
<text x="314.8" y="26.5">3</text>
<text x="328.3" y="26.5">66 х 30</text>
<text x="344.6" y="26.5">Резка лазерная</text>
<text x="376.4" y="26.5">Сварка</text>
<text x="93.8" y="32.2">4</text>
<text x="105.3" y="32.2">А4</text>
<text x="117.8" y="32.2">DXF</text>
<text x="130.1" y="32.2">137.9-1.1.4</text>
<text x="160.7" y="32.2">Пластина упора</text>
<text x="201.2" y="32.2">1</text>
<text x="219.4" y="32.2">Детали</text>
<text x="248.4" y="32.2">Сталь 3 ГОСТ 535-88</text>
<text x="291.7" y="32.2">Лист</text>
<text x="314.8" y="32.2">3</text>
<text x="328.6" y="32.2">15 х 48</text>
<text x="344.6" y="32.2">Резка лазерная</text>
<text x="374.7" y="32.2">Слесарка</text>
<text x="398.8" y="32.2">Сварка</text>
<text x="93.9" y="37.8">5</text>
<text x="105.3" y="37.8">А4</text>
<text x="130.1" y="37.8">137.9-1.1.6</text>
<text x="156.6" y="37.8">Втулка приварная #1</text>
<text x="201.2" y="37.8">1</text>
<text x="219.4" y="37.8">Детали</text>
<text x="247.4" y="37.8">Сталь 20 ГОСТ 535-88</text>
<text x="292.1" y="37.8">Круг</text>
<text x="313.8" y="37.8">22</text>
<text x="332.7" y="37.8">11</text>
<text x="349.3" y="37.8">Токарная</text>
<text x="376.4" y="37.8">Сварка</text>
<text x="93.8" y="43.5">6</text>
<text x="149.6" y="43.5">Гайка приварная DIN 929 M 12</text>
<text x="201.2" y="43.5">1</text>
<text x="208.8" y="43.5">Стандартные изделия</text>
<text x="238.6" y="68.3">1</text>
<text x="357.5" y="70.9">137.9-1.1.0-01</text>
<text x="296.1" y="73.1">137.9-1.1.0</text>
<text x="357.5" y="75.4">ЗЕРКАЛЬНО</text>
<text x="238.3" y="79.6">4</text>
<text x="238.3" y="87.4">6</text>
<text x="238.3" y="114.3">2</text>
<text x="238.4" y="130.2">5</text>
<text x="238.4" y="151.5">3</text>
<text x="243.7" y="189.9">1.</text>
<text x="253.7" y="189.9">Все размеры для справок.</text>
<text x="243.7" y="194.4">2.</text>
<text x="253.7" y="194.4">Сварные швы по ГОСТ 14771-76 УП по контуру</text>
<text x="243.7" y="203.4">3.</text>
<text x="253.7" y="198.9">сопрягаемых деталей.</text>
<text x="253.7" y="203.4">Катет - по наименьшей толщине материала.</text>
<text x="243.7" y="207.9">4.</text>
<text x="253.7" y="207.9">Уточнение геометрии по 3D-модели.</text>
<text x="243.7" y="212.4">5.</text>
<text x="253.7" y="212.4">При покраске защитить резьбовые и точные</text>
<text x="253.7" y="216.9">отверстия.</text>
<text x="231.7" y="235">РЕВ.</text>
<text x="300.7" y="235">ОПИСАНИЕ</text>
<text x="382.5" y="235">ДАТА</text>
<text x="398" y="235">ВЫПОЛНИЛ</text>
<text x="315.9" y="272.5">Сварочный чертеж</text>
</g>
<g font-size="4.2" fill="#0000a0">
<text x="138.8" y="71">47,50</text>
<text x="38.9" y="135.2" transform="rotate(-90 38.9 135.2)">412</text>
<text x="74" y="202">195</text>
</g>
<g font-size="3.9">
<text x="237.4" y="255.7">Технлг</text>
<text x="231.1" y="270.7">Лаз. уч.</text>
<text x="231.1" y="275.7">Гиб. уч.</text>
<text x="231.1" y="280.7">Ток. уч.</text>
<text x="231.1" y="285.7">Фрез. уч.</text>
<text x="231.1" y="290.7">Сбор. уч.</text>
</g>
<g font-size="3.6">
<text x="12" y="44.8" transform="rotate(-90 12 44.8)">Перв. примен.</text>
<text x="12" y="104.5" transform="rotate(-90 12 104.5)">Справ. №</text>
<text x="12.2" y="174.7" transform="rotate(-90 12.2 174.7)">Подп. и дата</text>
<text x="12" y="204.9" transform="rotate(-90 12 204.9)">Инв. № дубл.</text>
<text x="12" y="229.6" transform="rotate(-90 12 229.6)">Взам. инв. №</text>
<text x="401.1" y="251.2">Ревизия:</text>
<text x="369" y="256">Лит.</text>
<text x="382.8" y="256">Масса</text>
<text x="398.4" y="256.1">Масштаб</text>
<text x="12" y="259.2" transform="rotate(-90 12 259.2)">Подп. и дата</text>
<text x="230.5" y="261">Изм.</text>
<text x="238.4" y="260.9">Лист</text>
<text x="251.1" y="260.9">№ докум.</text>
<text x="273" y="260.9">Подп.</text>
<text x="286" y="260.9">Дата</text>
<text x="231.1" y="265.7">Разраб.</text>
<text x="366.1" y="276.3">Лист</text>
<text x="386.2" y="276.3">Листов</text>
<text x="6.8" y="291.9" transform="rotate(-90 6.8 291.9)">Y:\KB\PROJECTS\137\137.9\ 137.9-1.1.0</text>
<text x="12.2" y="290" transform="rotate(-90 12.2 290)">Инв. № подл.</text>
<text x="322.5" y="295.6">Копировал</text>
<text x="394.6" y="295.6">Формат А3</text>
</g>
<g font-size="3.2">
<text x="350.5" y="196.1">Номер</text>
<text x="381.6" y="193.8">Операция</text>
<text x="351.9" y="203">001</text>
<text x="370.6" y="203">Сварка</text>
<text x="370.9" y="198.4">Реком.</text>
<text x="399.2" y="198.4">Факт.</text>
<text x="351.7" y="207.6">002</text>
<text x="365.1" y="207.6">Покраска черный</text>
<text x="351.8" y="212.2">003</text>
<text x="351.7" y="216.8">004</text>
<text x="351.8" y="221.4">005</text>
</g>
<g font-size="3">
<text x="247.7" y="265.8">Писарев</text>
<text x="371.7" y="264.8">С</text>
<text x="384" y="264.7">0.67</text>
</g>
<text font-size="2.7" x="285.3" y="265.4">10.05.2023</text>
</svg>
